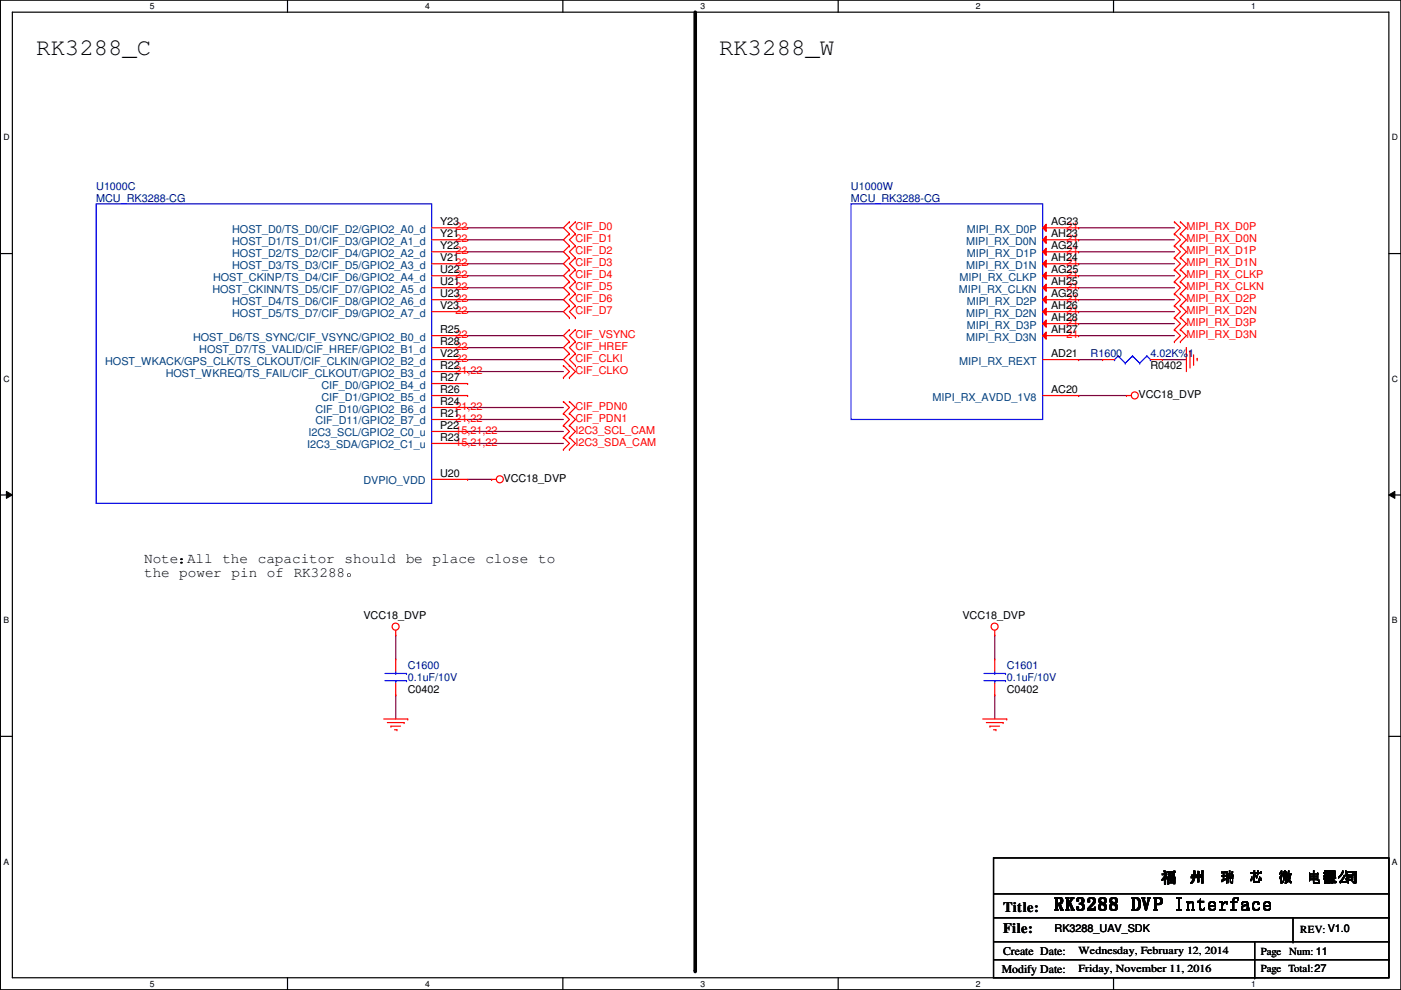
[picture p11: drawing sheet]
<svg xmlns="http://www.w3.org/2000/svg" width="297mm" height="210mm" viewBox="0 0 297 210" stroke-linecap="round" stroke-linejoin="round" font-family="sans-serif">
<path d="M.1 0h296.9v209.8h-296.9zM2.6 2.6h291.9v204.7h-291.9z" fill="none" stroke="#000" stroke-width=".25"/>
<g fill="#fff">
<path d="M31.8 .3h1v2h-1z"/>
<path d="M31.8 207.6h1v1.9h-1z"/>
</g>
<path d="M61 0v2.6M61 207.3v2.5" fill="none" stroke="#000" stroke-width=".25"/>
<g fill="#fff">
<path d="M90.1 .3h1v2h-1z"/>
<path d="M90.1 207.6h1v1.9h-1z"/>
</g>
<path d="M119.3 0v2.6M119.3 207.3v2.5" fill="none" stroke="#000" stroke-width=".25"/>
<g fill="#fff">
<path d="M148.5 .3h1v2h-1z"/>
<path d="M148.5 207.6h1v1.9h-1z"/>
</g>
<path d="M177.7 0v2.6M177.7 207.3v2.5" fill="none" stroke="#000" stroke-width=".25"/>
<g fill="#fff">
<path d="M206.9 .3h1v2h-1z"/>
<path d="M206.9 207.6h1v1.9h-1z"/>
</g>
<path d="M236.1 0v2.6M236.1 207.3v2.5" fill="none" stroke="#000" stroke-width=".25"/>
<g fill="#fff">
<path d="M265.3 .3h.9v2h-.9z"/>
<path d="M265.3 207.6h.9v1.9h-.9z"/>
<path d="M.7 28.2h1.3v1.9h-1.3z"/>
<path d="M295.1 28.2h1.3v1.9h-1.3z"/>
<path d="M.7 79.3h1.3v2h-1.3z"/>
<path d="M295.1 79.3h1.3v2h-1.3z"/>
</g>
<path d="M.1 53.8h2.5M294.5 53.8h2.5" fill="none" stroke="#000" stroke-width=".25"/>
<g fill="#fff">
<path d="M.7 130.5h1.2v2h-1.2z"/>
<path d="M295.1 130.5h1.2v2h-1.2z"/>
</g>
<path d="M.1 104.9h2.5M294.5 104.9h2.5" fill="none" stroke="#000" stroke-width=".25"/>
<path d="M1.4 104.2l1.2 .7-1.2 .8zM294.5 104.9l1.2-.7v1.5z" fill="#000"/>
<path d="M1.4 104.2l1.2 .7-1.2 .8zM294.5 104.9l1.2-.7v1.5z" fill="none" stroke="#000" stroke-width=".21"/>
<g fill="#fff">
<path d="M.7 181.7h1.2v2h-1.2z"/>
<path d="M295.1 181.7h1.2v2h-1.2z"/>
</g>
<g fill="none" stroke="#000" stroke-width=".25">
<path d="M.1 156.1h2.5M294.5 156.1h2.5M210.6 181.9h83.9v25.4h-83.9zM210.6 189.5h83.9M210.6 194.6h83.9M210.6 199.7h83.9M266 199.7v7.6M274.1 199.7h.1M274.1 194.6v5.1M294.5 189.5h.1M294.5 194.6h.1M294.5 199.7h.1"/>
<path d="M210.6 203.5h83.9M266 207.3h.1M294.5 203.5h.1"/>
</g>
<path d="M147.4 2.6v203.2" fill="none" stroke="#000" stroke-width=".76"/>
<circle cx="147.4" cy="205.8" r=".38" fill="#000"/>
<g fill="none" stroke="#800040" stroke-width=".25">
<path d="M99.1 50.8h.1M99.1 48.3h.1M99.1 55.9h.1M99.1 58.5h.1M99.1 53.4h.1M99.1 48.3h20.4M99.1 53.4h20.4M99.1 55.9h20.4M99.1 58.5h20.4M99.1 50.8h20.4M228.7 48.3h.1M228.7 53.4h.1"/>
<path d="M228.7 55.9h.1M228.7 58.5h.1M228.7 50.8h.1M228.7 48.3h20.3M228.7 53.4h20.3M228.7 55.9h20.3M228.7 58.5h20.3M228.7 50.8h20.3M99.1 78.8h.1M99.1 71.2h.1M99.1 76.2h.1M99.1 73.7h.1"/>
<path d="M99.1 63.5h.1M99.1 61h.1M99.1 66.1h.1M99.1 78.8h20.4M99.1 71.2h20.4M99.1 76.2h20.4M99.1 73.7h20.4M99.1 61h20.4M99.1 63.5h20.4M99.1 66.1h20.4M228.7 76.2h.1M228.7 61h.1"/>
<path d="M228.7 68.6h.1M228.7 63.5h.1M228.7 66.1h.1M228.7 71.2h.1M228.7 71.2h20.3M228.7 76.2h5.1M228.7 61h20.3M228.7 68.6h20.3M228.7 63.5h20.3M228.7 66.1h20.3M246.5 76.2h.1M246.5 76.2h5"/>
<path d="M99.1 94h.1M99.1 91.5h.1M99.1 86.4h.1M99.1 88.9h.1M99.1 94h20.4M99.1 91.5h20.4M99.1 86.4h20.4M99.1 88.9h20.4M228.7 83.9h.1M228.7 83.9h10.1M99.1 101.6h5.1M104.2 101.6h.1"/>
<path d="M83.9 134.7h.1M83.9 134.7v5M210.9 134.7h.1M210.9 134.7v5M83.9 147.4h.1M83.9 147.4v5M210.9 147.4h.1M210.9 147.4v5"/>
</g>
<g fill="none" stroke="#f00" stroke-width=".25">
<path d="M91.5 50.8h7.6M91.5 53.4h7.6M91.5 55.9h7.6M91.5 58.5h7.6M91.5 48.3h7.6M99.1 50.8h.1M99.1 53.4h.1M99.1 55.9h.1M99.1 58.5h.1M99.1 48.3h.1M120.7 47h.1M120.7 49.6h.1"/>
<path d="M120.7 52.1h.1M120.7 54.7h.1M120.7 57.2h.1M120.7 59.7h.1M120.7 47l-1.2 1.3 1.2 1.3M120.7 49.6l-1.2 1.2 1.2 1.3M120.7 52.1l-1.2 1.3 1.2 1.3M120.7 54.7l-1.2 1.2 1.2 1.3M120.7 57.2l-1.2 1.3 1.2 1.2M120.7 59.7l-1.2 1.3 1.2 1.3M122 49.6h.1M122 47h.1"/>
<path d="M122 52.1h.1M122 54.7h.1M122 57.2h.1M122 59.7h.1M122 47l-1.3 1.3 1.3 1.3M122 49.6l-1.3 1.2 1.3 1.3M122 52.1l-1.3 1.3 1.3 1.3M122 54.7l-1.3 1.2 1.3 1.3M122 57.2l-1.3 1.3 1.3 1.2M122 59.7l-1.3 1.3 1.3 1.3M249 49.6h.1M249 47h.1"/>
<path d="M249 52.1h.1M249 59.7h.1M249 57.2h.1M249 54.7h.1M249 47l1.3 1.3-1.3 1.3M249 49.6l1.3 1.2-1.3 1.3M249 59.7l1.3 1.3-1.3 1.3M249 54.7l1.3 1.2-1.3 1.3M249 52.1l1.3 1.3-1.3 1.3M249 57.2l1.3 1.3-1.3 1.2M250.3 49.6h.1M250.3 47h.1"/>
<path d="M250.3 52.1h.1M250.3 59.7h.1M250.3 57.2h.1M250.3 54.7h.1M250.3 47l1.2 1.3-1.2 1.3M250.3 49.6l1.2 1.2-1.2 1.3M250.3 59.7l1.2 1.3-1.2 1.3M250.3 54.7l1.2 1.2-1.2 1.3M250.3 52.1l1.2 1.3-1.2 1.3M250.3 57.2l1.2 1.3-1.2 1.2M91.5 76.2h7.6M91.5 78.8h7.6"/>
<path d="M91.5 61h7.6M91.5 63.5h7.6M91.5 66.1h7.6M91.5 71.2h7.6M91.5 73.7h7.6M99.1 78.8h.1M99.1 61h.1M99.1 63.5h.1M99.1 66.1h.1M99.1 71.2h.1M99.1 73.7h.1M99.1 76.2h.1"/>
<path d="M119.5 77.5h.1M119.5 77.5l1.2 1.3-1.2 1.3M120.7 69.9h.1M120.7 72.4h.1M120.7 75h.1M120.7 77.5h.1M120.7 62.3h.1M120.7 64.8h.1M120.7 67.4h.1M120.7 69.9l-1.2 1.3 1.2 1.2M120.7 72.4l-1.2 1.3 1.2 1.3M120.7 75l-1.2 1.2 2.5 2.6-1.3 1.3"/>
<path d="M120.7 62.3l-1.2 1.2 1.2 1.3M120.7 64.8l-1.2 1.3 1.2 1.3M122 72.4h.1M122 69.9h.1M122 75h.1M122 77.5h.1M122 62.3h.1M122 64.8h.1M122 67.4h.1M122 69.9l-1.3 1.3 1.3 1.2M122 72.4l-1.3 1.3 1.3 1.3M122 75l-1.3 1.2 1.3 1.3"/>
<path d="M122 62.3l-1.3 1.2 1.3 1.3M122 64.8l-1.3 1.3 1.3 1.3M233.8 76.2h.1M233.8 76.2h2.5M243.9 76.2h2.6M246.5 76.2h.1M249 62.3h.1M249 67.4h.1M249 64.8h.1M249 69.9h.1M249 72.4h.1M249 64.8l1.3 1.3-1.3 1.3"/>
<path d="M249 62.3l1.3 1.2-1.3 1.3M249 67.4l1.3 1.2-1.3 1.3M249 69.9l1.3 1.3-1.3 1.2M250.3 62.3h.1M250.3 67.4h.1M250.3 64.8h.1M250.3 69.9h.1M250.3 72.4h.1M250.3 64.8l1.2 1.3-1.2 1.3M250.3 62.3l1.2 1.2-1.2 1.3M250.3 67.4l1.2 1.2-1.2 1.3M250.3 69.9l1.2 1.3-1.2 1.2"/>
<path d="M251.5 73.7h.1M251.5 73.7v5.1M252.3 74.5h.1M252.3 74.5v3.5M253.1 77.3h.1M253.1 75.2v2.1M253.8 76h.1M253.8 76v.5M91.5 83.9h7.6M91.5 81.3h7.6M91.5 94h7.6M91.5 91.5h7.6"/>
<path d="M91.5 88.9h7.6M91.5 86.4h7.6M99.1 81.3h.1M99.1 83.9h.1M99.1 94h.1M99.1 91.5h.1M99.1 88.9h.1M99.1 86.4h.1M119.5 80.1h.1M119.5 92.8h.1M119.5 90.2h.1M119.5 95.3h.1"/>
<path d="M119.5 87.7h.1M119.5 85.1h.1M119.5 90.2l1.2 1.3-1.2 1.3M119.5 92.8l1.2 1.2-1.2 1.3M119.5 85.1l1.2 1.3-1.2 1.3M119.5 87.7l1.2 1.2-1.2 1.3M120.7 80.1h.1M120.7 92.8h.1M120.7 90.2h.1M120.7 95.3h.1M120.7 87.7h.1M120.7 85.1h.1"/>
<path d="M120.7 90.2l1.3 1.3-1.3 1.3M120.7 92.8l1.3 1.2-1.3 1.3M120.7 85.1l1.3 1.3-1.3 1.3M120.7 87.7l1.3 1.2-1.3 1.3M238.8 83.9h.1M238.8 83.9h1.1M91.5 101.6h7.6M99.1 101.6h.1M104.2 101.6h.1M104.2 101.6h1M83.9 134.7h.1M83.9 133.6v1.1"/>
<path d="M210.9 134.7h.1M210.9 139.7h.1M210.9 133.6v1.1M210.9 139.7v2.6M81.4 152.4h5M82.1 153.2h3.6M82.9 154h.1M82.9 154h2M83.6 154.7h.6M84.2 154.7h.1M85.7 153.2h.1M86.4 152.4h.1"/>
<path d="M208.4 152.4h5M209.1 153.2h3.6M209.9 154h.1M209.9 154h2M210.6 154.7h.6M210.9 147.4h.1M210.9 144.8v2.6M211.2 154.7h.1M212.7 153.2h.1M213.4 152.4h.1"/>
<circle cx="240.6" cy="83.8" r=".75"/>
<circle cx="106" cy="101.6" r=".75"/>
<circle cx="83.9" cy="132.9" r=".75"/>
<circle cx="210.9" cy="132.9" r=".75"/>
</g>
<g fill="none" stroke="#00f" stroke-width=".25">
<path d="M20.4 43.2h71.1v63.5h-71.1zM180.4 43.2h40.7v45.7h-40.7zM236.3 76.2h.1M237.1 75.5h.1M237.1 75.5l-.8 .7M237.1 75.5l1.5 1.5M238.6 77h.1M240.1 75.5h.1M240.1 75.5l-1.5 1.5M240.1 75.5l1.5 1.5M241.6 77h.1M243.2 75.5h.1"/>
<path d="M243.2 75.5l-1.6 1.5M243.2 75.5l.7 .7M243.9 76.2h.1M208.6 144.3h4.6M208.6 142.8h4.6M210.9 142.8h.1M210.9 144.3h.1M210.9 142.3v.5M210.9 144.3v.5M213.2 144.3h.1M213.2 142.8h.1"/>
</g>
<path d="M221.1 50.8l.7-.7v1.5z" fill="#f00"/>
<path d="M221.1 50.8l.7-.7v1.5zM221.1 50.8h7.6M228.7 50.8h.1" fill="none" stroke="#f00" stroke-width=".25"/>
<path d="M221.1 48.3l.7-.8v1.6z" fill="#f00"/>
<path d="M221.1 48.3l.7-.8v1.6zM221.1 48.3h7.6M228.7 48.3h.1" fill="none" stroke="#f00" stroke-width=".25"/>
<path d="M221.1 55.9l.7-.7v1.5z" fill="#f00"/>
<path d="M221.1 55.9l.7-.7v1.5zM221.1 55.9h7.6M228.7 55.9h.1" fill="none" stroke="#f00" stroke-width=".25"/>
<path d="M221.1 53.4l.7-.8v1.5z" fill="#f00"/>
<path d="M221.1 53.4l.7-.8v1.5zM221.1 53.4h7.6M228.7 53.4h.1" fill="none" stroke="#f00" stroke-width=".25"/>
<path d="M221.1 61l.7-.8v1.6z" fill="#f00"/>
<path d="M221.1 61l.7-.8v1.6zM221.1 61h7.6M228.7 61h.1" fill="none" stroke="#f00" stroke-width=".25"/>
<path d="M221.1 58.5l.7-.8v1.5z" fill="#f00"/>
<path d="M221.1 58.5l.7-.8v1.5zM221.1 58.5h7.6M228.7 58.5h.1" fill="none" stroke="#f00" stroke-width=".25"/>
<path d="M221.1 66.1l.7-.8v1.5z" fill="#f00"/>
<path d="M221.1 66.1l.7-.8v1.5zM221.1 66.1h7.6M228.7 66.1h.1" fill="none" stroke="#f00" stroke-width=".25"/>
<path d="M221.1 63.5l.7-.7v1.5z" fill="#f00"/>
<path d="M221.1 63.5l.7-.7v1.5zM221.1 63.5h7.6M228.7 63.5h.1" fill="none" stroke="#f00" stroke-width=".25"/>
<path d="M221.1 71.2l.7-.8v1.5z" fill="#f00"/>
<path d="M221.1 71.2l.7-.8v1.5zM221.1 71.2h7.6M228.7 71.2h.1" fill="none" stroke="#f00" stroke-width=".25"/>
<path d="M221.1 68.6l.7-.7v1.5z" fill="#f00"/>
<path d="M221.1 68.6l.7-.7v1.5zM221.1 68.6h7.6M221.1 76.2h7.6M228.7 68.6h.1M228.7 76.2h.1M221.1 83.9h7.6M228.7 83.9h.1M83.9 139.7h.1M83.9 139.7v2.6M83.9 147.4h.1M83.9 144.8v2.6" fill="none" stroke="#f00" stroke-width=".25"/>
<path d="M81.6 144.3h4.6M81.6 142.8h4.6M83.9 142.8h.1M83.9 144.3h.1M83.9 142.3v.5M83.9 144.3v.5M86.2 144.3h.1M86.2 142.8h.1" fill="none" stroke="#00f" stroke-width=".25"/>
<g font-size="5.1">
<text x="7.7" y="11.7">RK3288_C</text>
<text x="152.5" y="11.7">RK3288_W</text>
</g>
<text font-size="4.1" x="223.4" y="193">RK3288 DVP Interface</text>
<g font-size="3">
<text x="30.6" y="119.3">Note：</text>
<text x="39.7" y="119.3">All the capacitor should be place close to</text>
<text x="30.6" y="122.3">the power pin of RK3288。</text>
<text x="246.3" y="187.1">福</text>
<text x="252.5" y="187.1">州</text>
<text x="258.7" y="187.1">瑞</text>
<text x="264.8" y="187.1">芯</text>
<text x="271" y="187.1">微</text>
<text x="277.2" y="187.1">电子</text>
<text x="280.4" y="187.1">有 司</text>
<text x="280.5" y="187.1">限公</text>
<text x="212.7" y="193.3">Title:</text>
<text x="212.7" y="197.9">File:</text>
</g>
<g font-size="2.5">
<text x="212.7" y="202.4">Create Date:</text>
<text x="212.4" y="206.2">Modify Date:</text>
</g>
<g font-size="2.3" fill="#000080">
<text x="20.4" y="40.2">U1000C</text>
<text x="180.4" y="40.2">U1000W</text>
<text x="20.4" y="42.8">MCU_RK3288-CG</text>
<text x="180.4" y="42.8">MCU_RK3288-CG</text>
<text x="231.2" y="75.8">R1600</text>
<text x="243.9" y="75.8">4.02K%1</text>
<text x="86.4" y="141.8">C1600</text>
<text x="213.4" y="141.8">C1601</text>
<text x="86.4" y="144.4">0.1uF/10V</text>
<text x="213.4" y="144.4">0.1uF/10V</text>
</g>
<g font-size="2.3">
<text x="93.3" y="47.8">Y23</text>
<text x="222.8" y="47.8">AG23</text>
<text x="93.3" y="50.3">Y21</text>
<text x="93.3" y="52.8">Y22</text>
<text x="222.8" y="50.3">AH23</text>
<text x="222.8" y="52.8">AG24</text>
<text x="93.3" y="55.4">V21</text>
<text x="93.3" y="57.9">U22</text>
<text x="222.8" y="55.4">AH24</text>
<text x="222.8" y="57.9">AG25</text>
<text x="93.3" y="60.5">U21</text>
<text x="93.3" y="63">U23</text>
<text x="93.3" y="65.5">V23</text>
<text x="222.8" y="60.5">AH25</text>
<text x="222.8" y="65.5">AH26</text>
<text x="222.8" y="63">AG26</text>
<text x="93.3" y="70.6">R25</text>
<text x="222.8" y="70.6">AH27</text>
<text x="222.8" y="68.1">AH28</text>
<text x="93.3" y="73.2">R28</text>
<text x="93.3" y="75.7">V22</text>
<text x="222.8" y="75.7">AD21</text>
<text x="93.3" y="78.2">R22</text>
<text x="93.3" y="80.8">R27</text>
<text x="93.3" y="83.3">R26</text>
<text x="222.8" y="83.3">AC20</text>
<text x="243.9" y="78.3">R0402</text>
<text x="93.3" y="88.4">R21</text>
<text x="93.3" y="85.9">R24</text>
<text x="241.4" y="84.4">VCC18_DVP</text>
<text x="93.3" y="93.5">R23</text>
<text x="93.3" y="90.9">P22</text>
<text x="93.3" y="101.1">U20</text>
<text x="106.8" y="102.2">VCC18_DVP</text>
<text x="77" y="131.1">VCC18_DVP</text>
<text x="204" y="131.1">VCC18_DVP</text>
<text x="86.4" y="146.9">C0402</text>
<text x="213.4" y="146.9">C0402</text>
<text x="223.6" y="197.7">RK3288_UAV_SDK</text>
<text x="275.7" y="197.9">REV: V1.0</text>
<text x="228.7" y="202.2">Wednesday, February 12, 2014</text>
<text x="267.3" y="202.5">Page</text>
<text x="273.3" y="202.5">Num: 11</text>
<text x="228.7" y="206">Friday, November 11, 2016</text>
<text x="267.3" y="206">Page Total:27</text>
</g>
<g font-size="2.3" fill="#004080">
<text x="49.2" y="51.9">HOST_D1/TS_D1/CIF_D3/GPIO2_A1_d</text>
<text x="49.2" y="49.4">HOST_D0/TS_D0/CIF_D2/GPIO2_A0_d</text>
<text x="204.8" y="51.9">MIPI_RX_D0N</text>
<text x="205" y="49.4">MIPI_RX_D0P</text>
<text x="45.2" y="59.5">HOST_CKINP/TS_D4/CIF_D6/GPIO2_A4_d</text>
<text x="49.2" y="54.4">HOST_D2/TS_D2/CIF_D4/GPIO2_A2_d</text>
<text x="49.2" y="57">HOST_D3/TS_D3/CIF_D5/GPIO2_A3_d</text>
<text x="203.5" y="59.5">MIPI_RX_CLKP</text>
<text x="204.8" y="57">MIPI_RX_D1N</text>
<text x="205" y="54.4">MIPI_RX_D1P</text>
<text x="45" y="62.1">HOST_CKINN/TS_D5/CIF_D7/GPIO2_A5_d</text>
<text x="49.2" y="64.6">HOST_D4/TS_D6/CIF_D8/GPIO2_A6_d</text>
<text x="203.3" y="62.1">MIPI_RX_CLKN</text>
<text x="205" y="64.6">MIPI_RX_D2P</text>
<text x="49.2" y="67.1">HOST_D5/TS_D7/CIF_D9/GPIO2_A7_d</text>
<text x="204.8" y="67.1">MIPI_RX_D2N</text>
<text x="205" y="69.7">MIPI_RX_D3P</text>
<text x="22.3" y="77.3">HOST_WKACK/GPS_CLK/TS_CLKOUT/CIF_CLKIN/GPIO2_B2_d</text>
<text x="40.9" y="72.2">HOST_D6/TS_SYNC/CIF_VSYNC/GPIO2_B0_d</text>
<text x="42.2" y="74.8">HOST_D7/TS_VALID/CIF_HREF/GPIO2_B1_d</text>
<text x="203.4" y="77.3">MIPI_RX_REXT</text>
<text x="204.8" y="72.2">MIPI_RX_D3N</text>
<text x="35.1" y="79.8">HOST_WKREQ/TS_FAIL/CIF_CLKOUT/GPIO2_B3_d</text>
<text x="68.2" y="82.4">CIF_D0/GPIO2_B4_d</text>
<text x="66.9" y="87.5">CIF_D10/GPIO2_B6_d</text>
<text x="68.2" y="84.9">CIF_D1/GPIO2_B5_d</text>
<text x="197.7" y="84.9">MIPI_RX_AVDD_1V8</text>
<text x="65.1" y="95.1">I2C3_SDA/GPIO2_C1_u</text>
<text x="65.4" y="92.5">I2C3_SCL/GPIO2_C0_u</text>
<text x="66.9" y="90">CIF_D11/GPIO2_B7_d</text>
<text x="77" y="102.7">DVPIO_VDD</text>
</g>
<g font-size="2.3" fill="#f00">
<text x="96.6" y="48.9">22</text>
<text x="96.6" y="51.4">22</text>
<text x="96.6" y="53.9">22</text>
<text x="122" y="48.9">CIF_D0</text>
<text x="122" y="51.4">CIF_D1</text>
<text x="122" y="53.9">CIF_D2</text>
<text x="226.1" y="48.9">21</text>
<text x="226.1" y="51.4">21</text>
<text x="226.1" y="53.9">21</text>
<text x="251.5" y="48.9">MIPI_RX_D0P</text>
<text x="251.5" y="51.4">MIPI_RX_D0N</text>
<text x="251.5" y="53.9">MIPI_RX_D1P</text>
<text x="96.6" y="56.5">22</text>
<text x="96.6" y="59">22</text>
<text x="122" y="56.5">CIF_D3</text>
<text x="122" y="59">CIF_D4</text>
<text x="226.1" y="56.5">21</text>
<text x="226.1" y="59">21</text>
<text x="251.5" y="56.5">MIPI_RX_D1N</text>
<text x="251.5" y="59">MIPI_RX_CLKP</text>
<text x="96.6" y="61.6">22</text>
<text x="96.6" y="64.1">22</text>
<text x="122" y="61.6">CIF_D5</text>
<text x="122" y="64.1">CIF_D6</text>
<text x="226.1" y="61.6">21</text>
<text x="226.1" y="64.1">21</text>
<text x="251.5" y="61.6">MIPI_RX_CLKN</text>
<text x="251.5" y="64.1">MIPI_RX_D2P</text>
<text x="96.6" y="71.7">22</text>
<text x="96.6" y="66.6">22</text>
<text x="122" y="71.7">CIF_VSYNC</text>
<text x="122" y="66.6">CIF_D7</text>
<text x="226.1" y="66.6">21</text>
<text x="226.1" y="69.2">21</text>
<text x="226.1" y="71.7">21</text>
<text x="251.5" y="66.6">MIPI_RX_D2N</text>
<text x="251.5" y="69.2">MIPI_RX_D3P</text>
<text x="251.5" y="71.7">MIPI_RX_D3N</text>
<text x="96.6" y="74.3">22</text>
<text x="96.6" y="76.8">22</text>
<text x="122" y="74.3">CIF_HREF</text>
<text x="122" y="76.8">CIF_CLKI</text>
<text x="96.6" y="79.3">21,22</text>
<text x="122" y="79.3">CIF_CLKO</text>
<text x="96.6" y="87">21,22</text>
<text x="96.6" y="89.5">21,22</text>
<text x="122" y="87">CIF_PDN0</text>
<text x="122" y="89.5">CIF_PDN1</text>
<text x="96.6" y="92">15,21,22</text>
<text x="96.6" y="94.6">15,21,22</text>
<text x="122" y="92">I2C3_SCL_CAM</text>
<text x="122" y="94.6">I2C3_SDA_CAM</text>
</g>
<g font-size="1.8">
<text x="31.8" y="1.9">5</text>
<text x="90.1" y="1.9">4</text>
<text x="148.5" y="1.9">3</text>
<text x="206.9" y="1.9">2</text>
<text x="265.3" y="1.9">1</text>
<text x=".7" y="29.8">D</text>
<text x="295.1" y="29.8">D</text>
<text x=".7" y="80.9">C</text>
<text x="295.1" y="80.9">C</text>
<text x=".7" y="132.1">B</text>
<text x="295.1" y="132.1">B</text>
<text x=".7" y="183.3">A</text>
<text x="295.1" y="183.3">A</text>
<text x="31.8" y="209.2">5</text>
<text x="90.1" y="209.2">4</text>
<text x="148.5" y="209.2">3</text>
<text x="206.9" y="209.2">2</text>
<text x="265.3" y="209.2">1</text>
</g>
</svg>
